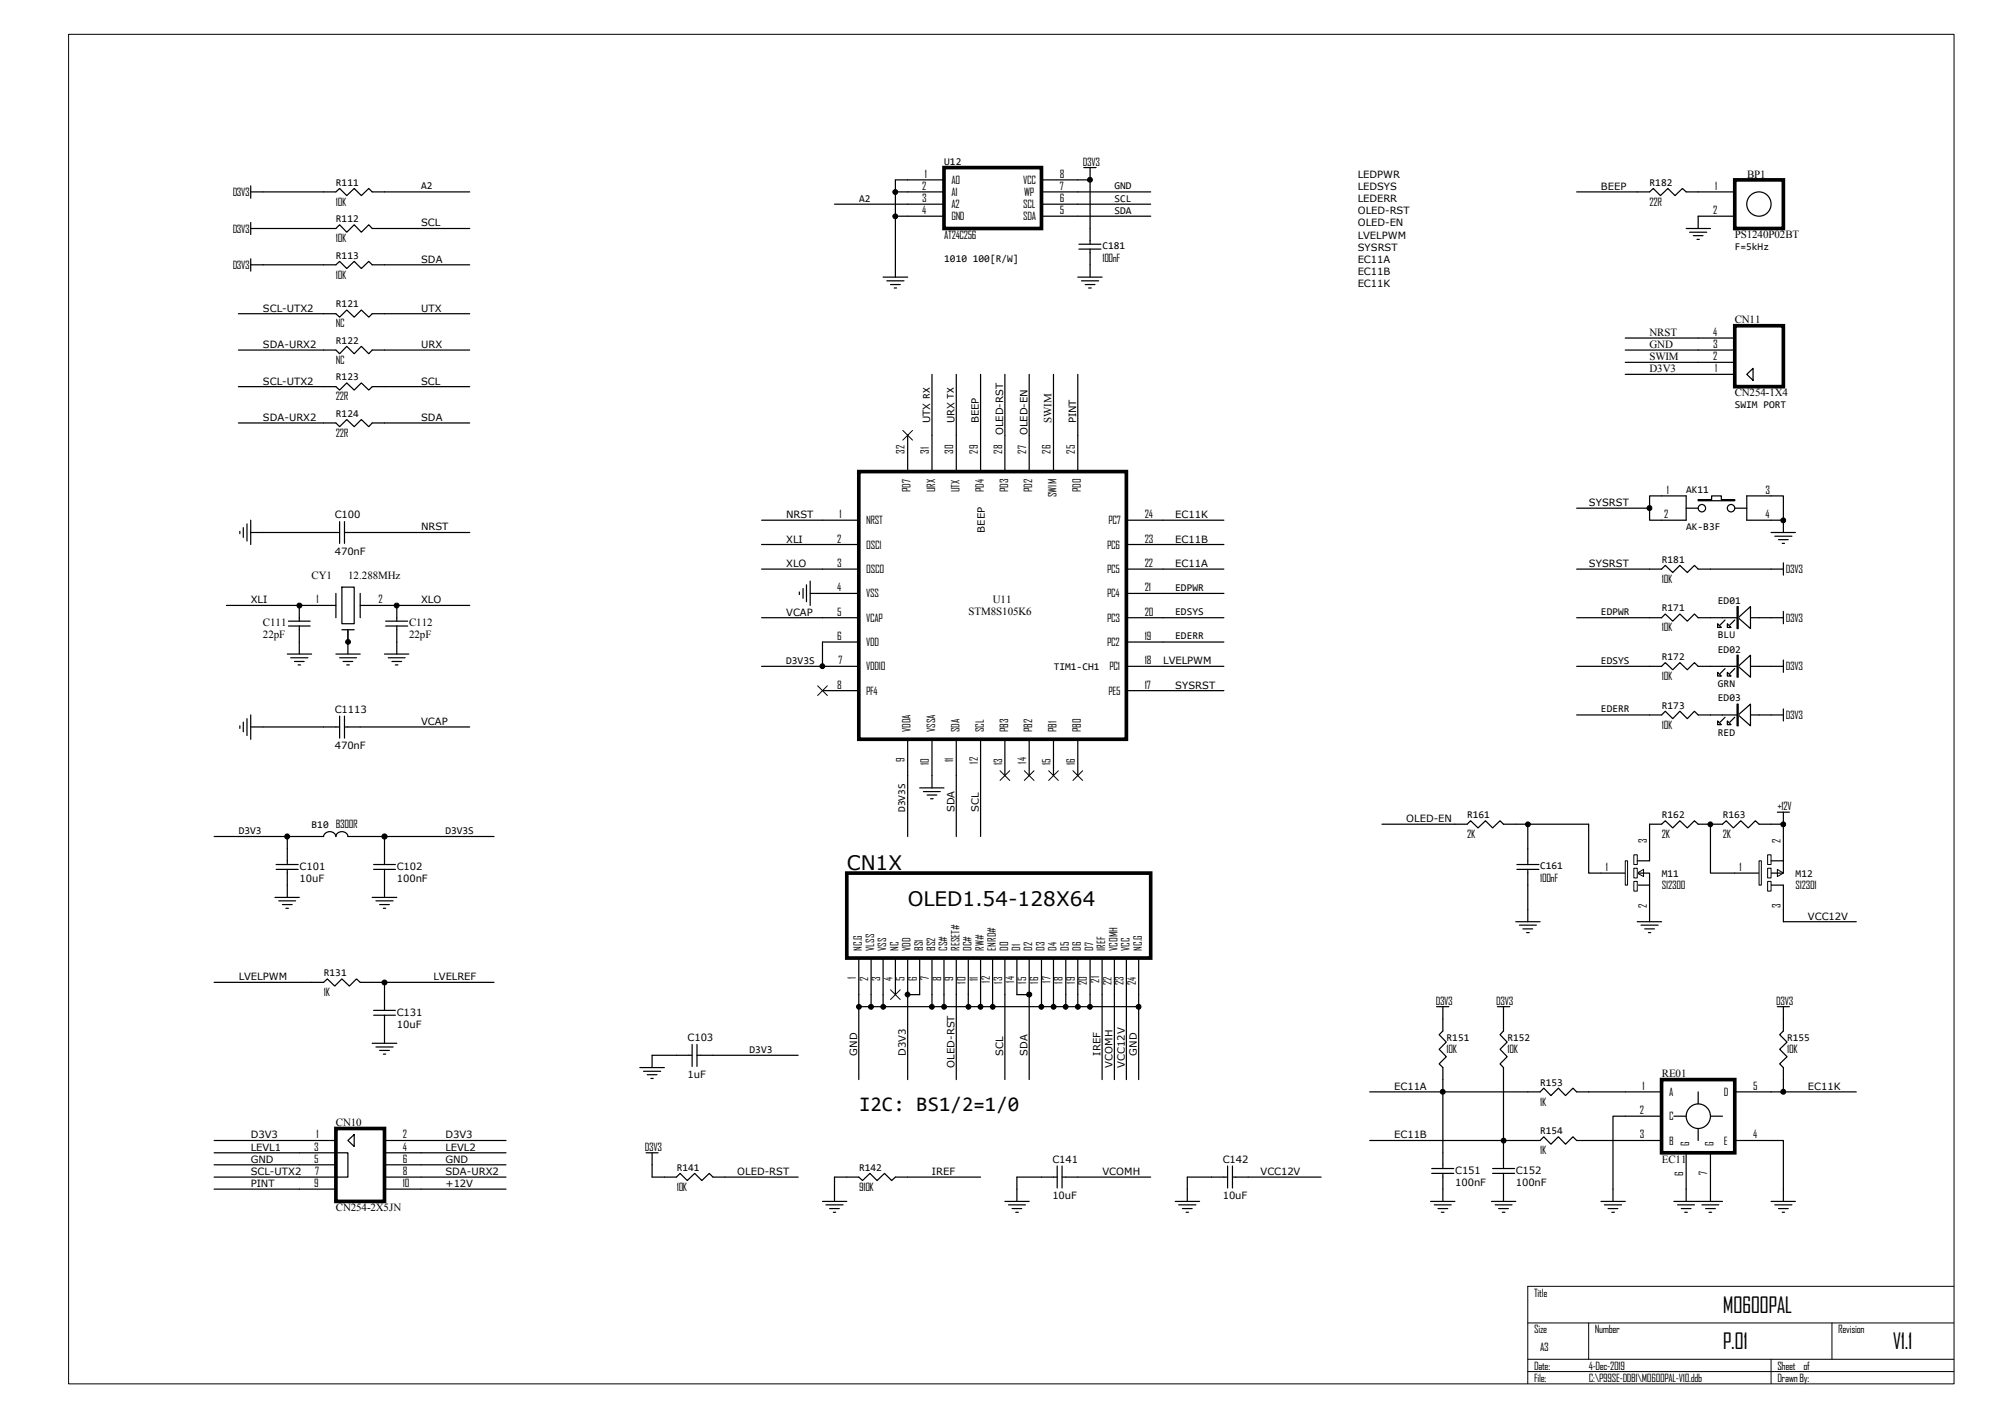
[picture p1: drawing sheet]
<svg xmlns="http://www.w3.org/2000/svg" width="297mm" height="210mm" viewBox="0 0 297 210" stroke-linecap="round" stroke-linejoin="round" font-family="sans-serif">
<path d="M10.2 5.1h279.1v199.8h-279.1zM226.2 195.8h63.1M235.2 195.8v5.4M271.3 195.8v5.4M289.3 190.4h-63.1v14.4M226.2 201.2h63.1M226.2 203h63.1M262.3 201.2v3.6" fill="none" stroke="#000" stroke-width=".15"/>
<path d="M49.7 167h7.2v10.8h-7.2z" fill-rule="evenodd" fill="#fff"/>
<path d="M49.7 167h7.2v10.8h-7.2z" fill="none" stroke="#000" stroke-width=".54"/>
<path d="M31.7 170.6h19.8v3.6h-19.8M31.7 168.8h18M31.7 172.4h18M31.7 176h18M51.5 168.8l.9-.9v1.8zM56.9 168.8h18M56.9 170.6h18M56.9 172.4h18M56.9 174.2h18M56.9 176h18" fill="none" stroke="#000" stroke-width=".18"/>
<path d="M127.2 69.8h39.6v39.6h-39.6z" fill-rule="evenodd" fill="#fff"/>
<path d="M127.2 69.8h39.6v39.6h-39.6z" fill="none" stroke="#000" stroke-width=".54"/>
<g fill="none" stroke="#000" stroke-width=".18">
<path d="M138 55.4v14.4M141.6 55.4v14.4M145.2 55.4v14.4M156 55.4v14.4M35.5 78.7v.3M36 78.1v1.4M36.6 77.6v2.5M37.1 77v3.6M37.1 78.8h13.2M50.3 77.2v3.2M51 78.8h18.6M51 77.2v3.2"/>
<path d="M112.8 77h14.4M134.4 64.4v5.4M148.8 64.4v5.4M152.4 64.4v5.4M159.6 64.4v5.4M166.8 77h14.4M33.5 89.6h16.2M42.5 96.8h3.6M42.7 92.7h3.2M42.7 91.9h3.2M43 97.4h2.6M43.6 97.9h1.4"/>
<path d="M44.2 98.4h.3M44.3 89.6v2.3M44.3 92.7v4.1M49.7 87.8v3.6M49.7 96.8h3.6M50.3 97.4h2.5M50.6 86.9h1.8v5.4h-1.8zM50.6 93.2h1.8M50.8 97.9h1.4M51.3 98.4h.4M51.5 93.2v3.6M53.3 87.8v3.6"/>
<path d="M53.3 89.6h16.3M56.9 96.8h3.6M57.1 92.7h3.3M57.1 91.9h3.3M57.5 97.4h2.5M58 97.9h1.5M58.5 98.4h.4M58.8 89.6v2.3M58.8 92.7v4.1M112.8 80.6h14.4M112.8 84.2h14.4M112.8 91.4h14.4"/>
<path d="M112.8 98.6h14.4M118.4 87.6v.4M118.9 87.1v1.5M119.4 86.6v2.5M120 87.8h7.2M120 86v3.6M127.2 95h-5.4v3.6M166.8 80.6h14.4M166.8 84.2h14.4M166.8 87.8h5.4M166.8 91.4h5.4M166.8 95h5.4"/>
<path d="M166.8 98.6h5.4M35.5 107.4v.4M36 106.9v1.4M36.6 106.4v2.5M37.1 105.8v3.6M37.1 107.6h13.2M50.3 106v3.3M51 106v3.3M51 107.6h18.6M121.8 102.2h5.4M134.4 109.4v14.4M136.2 116.6h3.6"/>
<path d="M136.7 117.2h2.5M137.3 117.7h1.4M137.8 118.2h.4M138 109.4v7.2M141.6 109.4v14.4M145.2 109.4v14.4M148.8 109.4v5.4M152.4 109.4v5.4M156 109.4v5.4M159.6 109.4v5.4M166.8 102.2h5.4M31.7 123.8h16.2a.94 .94 0 0 1 .9-.7 .94 .94 0 0 1 .9 .7 .91 .91 0 0 1 .9-.7 .91 .91 0 0 1 .9 .7h21.6"/>
<path d="M40.7 132.8h3.6M40.9 128.7h3.3M40.9 128h3.3M41.3 133.3h2.5M41.8 133.9h1.5M42.3 134.5h.4M42.5 123.8v4.2M42.5 128.7v4.1M55.1 132.8h3.7M55.3 128.7h3.2M55.3 128h3.2M55.7 133.3h2.5"/>
<path d="M56.2 133.9h1.5M56.8 134.5h.3M56.9 123.8v4.2M56.9 128.7v4.1"/>
</g>
<path d="M256.9 48.2h7.2v9h-7.2z" fill-rule="evenodd" fill="#fff"/>
<path d="M256.9 48.2h7.2v9h-7.2z" fill="none" stroke="#000" stroke-width=".54"/>
<path d="M240.7 55.4h16.2M240.7 53.6h16.2M240.7 51.8h16.2M240.7 50h16.2M258.7 55.4l.9-.9v1.8z" fill="none" stroke="#000" stroke-width=".18"/>
<path d="M256.9 26.6h7.2v7.2h-7.2z" fill-rule="evenodd" fill="#fff"/>
<path d="M256.9 26.6h7.2v7.2h-7.2z" fill="none" stroke="#000" stroke-width=".54"/>
<g fill="none" stroke="#000" stroke-width=".18">
<path d="M38.9 39.2h10.8l.6-.5 1 1.1 1.1-1.1 1.1 1.1 1.1-1.1 .5 .5h14.5M233.5 28.4h10.8l.5-.5 1.1 1.1 1.1-1.1 1 1.1 1.1-1.1 .6 .5h7.2M249.7 33.8h3.6M250.2 34.4h2.5M250.7 34.9h1.5M251.3 35.4h.3M256.9 32h-5.4v1.8"/>
<circle cx="260.5" cy="30.2" r="1.8"/>
</g>
<path d="M139.8 24.8h14.4v9h-14.4z" fill-rule="evenodd" fill="#fff"/>
<path d="M139.8 24.8h14.4v9h-14.4z" fill="none" stroke="#000" stroke-width=".54"/>
<g fill="none" stroke="#000" stroke-width=".18">
<path d="M37.1 33.8h12.6l.6-.5 1 1.1 1.1-1.1 1.1 1.1 1.1-1.1 .5 .5h14.5M37.1 28.4h12.6l.6-.5 1 1.1 1.1-1.1 1.1 1.1 1.1-1.1 .5 .5h14.5M37.1 27.5v1.8M37.1 32.9v1.8M37.1 38.3v1.8M37.1 39.2h1.8M123.6 30.2h16.2M132.6 28.4h7.2M132.6 32h7.2M139.8 26.6h-7.2v14.4M154.2 26.6h7.2M154.2 28.4h16.2"/>
<path d="M154.2 30.2h16.2M154.2 32h16.2M159.8 36.9h3.2M159.8 36.2h3.2M160.5 24.8h1.8M161.4 24.8v11.4M161.4 36.9v4.1M35.3 57.2h14.4l.6 .5 1-1 1.1 1 1.1-1 1.1 1 .5-.5h14.5M35.3 46.4h14.4l.6 .5 1-1 1.1 1 1.1-1 1.1 1 .5-.5h14.5M35.3 51.8h14.4l.6 .6 1-1.1 1.1 1.1 1.1-1.1 1.1 1.1 .5-.6h14.5M130.8 41h3.6M131.3 41.6h2.6"/>
<path d="M131.9 42.1h1.4M132.4 42.6h.4M159.6 41h3.6M160.1 41.6h2.6M160.7 42.1h1.4M161.2 42.6h.4M35.3 62.6h14.4l.6 .6 1-1.1 1.1 1.1 1.1-1.1 1.1 1.1 .5-.6h14.5M246 73.4h3.7M246 77h3.7"/>
</g>
<path d="M251.5 74h1.9v-.6h1.5v.6h2v.1h-5.4z" fill-rule="evenodd" fill="#fff"/>
<g fill="none" stroke="#000" stroke-width=".18">
<path d="M233.5 75.2h10.8M246 73.4h-1.7v3.6h1.7M249.7 75.2h1.8M249.7 73.4v3.6M251.5 74h1.9v-.6h1.5v.6h2v.1h-5.4zM256.9 75.2h1.8M258.7 73.4h5.4v3.6h-5.4zM262.3 78.8h3.5M262.8 79.4h2.5M263.4 79.9h1.4M264.1 77v1.8M253.3 91.4h9"/>
<path d="M255.4 91.8l-.7 .7M256.9 91.8l-.7 .7M263.9 80.4h.3"/>
<circle cx="252" cy="75.2" r=".55"/>
<circle cx="256.3" cy="75.2" r=".55"/>
</g>
<path d="M257.4 91.4l1.8-1.6v3.2z" fill="#fff"/>
<path d="M257.4 91.4l1.8-1.6v3.2z" fill="none" stroke="#000" stroke-width=".18"/>
<path d="M257.2 89.8h.2v3.2h-.2z" fill-rule="evenodd" fill="#fff"/>
<path d="M257.2 89.8h.2v3.2h-.2z" fill="none" stroke="#000" stroke-width=".18"/>
<path d="M254.3 92.3l.6 .6h-.6z" fill="#fff"/>
<path d="M254.3 92.3l.6 .6h-.6z" fill="none" stroke="#000" stroke-width=".18"/>
<path d="M255.8 92.3l.5 .6h-.5z" fill="#fff"/>
<path d="M233.5 84.2h12.5l.6-.5 1.1 1.1 1-1.1 1.1 1.1 1.1-1.1 .6 .5h12.6M233.5 91.4h12.5l.6-.5 1.1 1 1-1 1.1 1 1.1-1 .6 .5h1.8M253.3 98.6h9M255.4 99l-.7 .7M255.8 92.3l.5 .6h-.5zM256.9 99l-.7 .7M262.3 91.4h1.8M264.1 83.3v1.8M264.1 90.5v1.8" fill="none" stroke="#000" stroke-width=".18"/>
<path d="M257.4 98.6l1.8-1.6v3.2z" fill="#fff"/>
<path d="M257.4 98.6l1.8-1.6v3.2z" fill="none" stroke="#000" stroke-width=".18"/>
<path d="M257.2 97h.2v3.2h-.2z" fill-rule="evenodd" fill="#fff"/>
<path d="M257.2 97h.2v3.2h-.2z" fill="none" stroke="#000" stroke-width=".18"/>
<path d="M254.3 99.5l.6 .6h-.6z" fill="#fff"/>
<path d="M254.3 99.5l.6 .6h-.6z" fill="none" stroke="#000" stroke-width=".18"/>
<path d="M255.8 99.5l.5 .6h-.5z" fill="#fff"/>
<path d="M233.5 98.6h12.5l.6-.5 1.1 1 1-1 1.1 1 1.1-1 .6 .5h1.8M255.8 99.5l.5 .6h-.5zM262.3 98.6h1.8M264.1 97.7v1.8M253.3 105.8h9M255.4 106.2l-.7 .7M256.9 106.2l-.7 .7" fill="none" stroke="#000" stroke-width=".18"/>
<path d="M257.4 105.8l1.8-1.6v3.2z" fill="#fff"/>
<path d="M257.4 105.8l1.8-1.6v3.2z" fill="none" stroke="#000" stroke-width=".18"/>
<path d="M257.2 104.2h.2v3.2h-.2z" fill-rule="evenodd" fill="#fff"/>
<path d="M257.2 104.2h.2v3.2h-.2z" fill="none" stroke="#000" stroke-width=".18"/>
<path d="M254.3 106.7l.6 .6h-.6z" fill="#fff"/>
<path d="M254.3 106.7l.6 .6h-.6z" fill="none" stroke="#000" stroke-width=".18"/>
<path d="M255.8 106.7l.5 .6h-.5z" fill="#fff"/>
<g fill="none" stroke="#000" stroke-width=".18">
<path d="M148.8 55.4v9M152.4 55.4v9M172.2 98.6h9M172.2 95h9M172.2 91.4h9M172.2 87.8h9M172.2 102.2h9M233.5 105.8h12.5l.6-.5 1.1 1.1 1-1.1 1.1 1.1 1.1-1.1 .6 .5h1.8M255.8 106.7l.5 .6h-.5zM262.3 105.8h1.8M264.1 104.9v1.8M237.1 177.8h3.6"/>
<path d="M237.6 178.4h2.5M238.1 178.9h1.5M238.7 179.5h.4M238.8 176v1.8"/>
</g>
<path d="M246 159.8h10.9v10.8h-10.9z" fill-rule="evenodd" fill="#fff"/>
<path d="M246 159.8h10.9v10.8h-10.9z" fill="none" stroke="#000" stroke-width=".54"/>
<g fill="none" stroke="#000" stroke-width=".18">
<path d="M31.7 145.4h16.2l.6-.5 1.1 1.1 1-1.1 1.1 1.1 1.1-1.1 .5 .5h19.8M55.1 154.4h3.7M55.3 150.3h3.2M55.3 149.6h3.2M55.7 155h2.5M56.2 155.5h1.5M56.8 156h.3M56.9 145.4v4.2M56.9 150.3v4.1M212.7 149h1.8M213.7 149v3.6l-.6 .6 1.1 1.1-1.1 1 1.1 1.1-1.1 1.1 .6 .5v15M221.7 149h1.9"/>
<path d="M222.6 149v3.6l-.5 .6 1.1 1.1-1.1 1 1.1 1.1-1.1 1.1 .5 .5v15M263.2 149h1.8M264.1 149v3.6l-.6 .6 1.1 1.1-1.1 1 1.1 1.1-1.1 1.1 .6 .5v3.6M202.8 161.6h25.2l.6-.5 1.1 1.1 1.1-1.1 1 1.1 1.1-1.1 .6 .5h12.5M202.8 168.8h25.2l.6-.5 1.1 1.1 1.1-1.1 1 1.1 1.1-1.1 .6 .5h12.5M211.8 177.8h3.6M212 173.7h3.3M212 173h3.3M212.4 178.4h2.5M212.9 178.9h1.5M213.4 179.5h.4M213.7 173.7v4.1"/>
<path d="M220.8 177.8h3.6M221 173.7h3.3M221 173h3.3M221.4 178.4h2.5M221.9 178.9h1.4M222.5 179.5h.3M222.6 173.7v4.1M246 165.2h-7.2v10.8M247.9 165.2h1.8M247.9 177.8h7.2M248.4 178.4h2.5M249 178.9h1.4"/>
<path d="M249.5 179.5h.3M249.7 170.6v7.2M251.5 161.6v1.8M251.5 167v1.8M252 178.4h2.5M252.6 178.9h1.4M253.1 179.5h.3M253.3 165.2h1.8M253.3 170.6v7.2M256.9 168.8h7.2v9M256.9 161.6h18M262.3 177.8h3.5"/>
<path d="M262.8 178.4h2.5M263.4 178.9h1.4M263.9 179.5h.3"/>
<circle cx="251.5" cy="165.2" r="1.81"/>
</g>
<g fill="#000">
<circle cx="132.6" cy="32" r=".36"/>
<circle cx="132.6" cy="28.4" r=".36"/>
<circle cx="161.4" cy="26.6" r=".36"/>
<circle cx="51.5" cy="95" r=".36"/>
<circle cx="56.9" cy="145.4" r=".37"/>
</g>
<g fill="none" stroke="#000" stroke-width=".15">
<circle cx="132.6" cy="32" r=".36"/>
<circle cx="132.6" cy="28.4" r=".36"/>
<circle cx="161.4" cy="26.6" r=".36"/>
<circle cx="51.5" cy="95" r=".36"/>
<circle cx="56.9" cy="145.4" r=".37"/>
</g>
<path d="M125.4 129.2h45v12.6h-45z" fill-rule="evenodd" fill="#fff"/>
<path d="M125.4 129.2h45v12.6h-45z" fill="none" stroke="#000" stroke-width=".54"/>
<g fill="none" stroke="#000" stroke-width=".18">
<path d="M215.4 122h1.9l.5-.5 1.1 1.1 1.1-1.1 1 1.1 1.1-1.1 .5 .5h1.8M237.1 129.2h3.6M244.3 123.8v3.6M244.3 131v3.6M127.2 141.8v5.4M129 141.8v5.4M130.8 141.8v5.4M132.6 141.8v5.4M134.4 141.8v5.4M136.2 141.8v5.4M138 141.8v5.4M139.8 141.8v5.4"/>
<path d="M141.6 141.8v5.4M143.4 141.8v5.4M145.2 141.8v5.4M147 141.8v5.4M148.8 141.8v5.4M150.6 141.8v5.4M152.4 141.8v5.4M154.2 141.8v5.4M156 141.8v5.4M157.8 141.8v5.4M159.6 141.8v5.4M161.4 141.8v5.4"/>
<path d="M163.2 141.8v5.4M165 141.8v5.4M166.8 141.8v5.4M168.6 141.8v5.4"/>
</g>
<path d="M240.7 127.4h.3v3.6h-.3z" fill-rule="evenodd" fill="#fff"/>
<path d="M240.7 127.4h.3v3.6h-.3z" fill="none" stroke="#000" stroke-width=".15"/>
<path d="M241.9 126.5h.5v1.5h-.5z" fill-rule="evenodd" fill="#fff"/>
<path d="M241.9 126.5h.5v1.5h-.5z" fill="none" stroke="#000" stroke-width=".15"/>
<path d="M242.4 129.2l1-.5v1.1z" fill="#fff"/>
<path d="M242.4 129.2l1-.5v1.1z" fill="none" stroke="#000" stroke-width=".15"/>
<path d="M242.4 129.2h1.9v1.8h-1.9M242.4 127.4h1.9" fill="none" stroke="#000" stroke-width=".18"/>
<path d="M241.9 128.5h.5v1.5h-.5z" fill-rule="evenodd" fill="#fff"/>
<path d="M241.9 128.5h.5v1.5h-.5z" fill="none" stroke="#000" stroke-width=".15"/>
<path d="M241.9 130.5h.5v1.4h-.5z" fill-rule="evenodd" fill="#fff"/>
<path d="M241.9 130.5h.5v1.4h-.5z" fill="none" stroke="#000" stroke-width=".15"/>
<path d="M256.9 129.2h3.6M264.1 123.8v3.6M264.1 131v3.6" fill="none" stroke="#000" stroke-width=".18"/>
<path d="M260.5 127.4h.3v3.6h-.3z" fill-rule="evenodd" fill="#fff"/>
<path d="M260.5 127.4h.3v3.6h-.3z" fill="none" stroke="#000" stroke-width=".15"/>
<path d="M261.7 126.5h.6v1.5h-.6z" fill-rule="evenodd" fill="#fff"/>
<path d="M261.7 126.5h.6v1.5h-.6z" fill="none" stroke="#000" stroke-width=".15"/>
<path d="M263.2 128.7l.9 .5-.9 .6z" fill="#fff"/>
<path d="M263.2 128.7l.9 .5-.9 .6z" fill="none" stroke="#000" stroke-width=".15"/>
<path d="M262.3 127.4h1.8v1.8h-1.8M262.3 131h1.8" fill="none" stroke="#000" stroke-width=".18"/>
<path d="M261.7 128.5h.6v1.5h-.6z" fill-rule="evenodd" fill="#fff"/>
<path d="M261.7 128.5h.6v1.5h-.6z" fill="none" stroke="#000" stroke-width=".15"/>
<path d="M261.7 130.5h.6v1.4h-.6z" fill-rule="evenodd" fill="#fff"/>
<g fill="none" stroke="#000" stroke-width=".15">
<path d="M133.7 63.7l1.4 1.5M135.1 63.7l-1.4 1.5M121.1 101.5l1.4 1.5M122.5 101.5l-1.4 1.5M148.1 114.1l1.4 1.4M149.5 114.1l-1.4 1.4M151.7 114.1l1.4 1.4M153.1 114.1l-1.4 1.4M155.3 114.1l1.4 1.4M156.7 114.1l-1.4 1.4M158.9 114.1l1.4 1.4M160.3 114.1l-1.4 1.4"/>
<path d="M261.7 130.5h.6v1.4h-.6zM131.9 146.5l1.4 1.5M133.3 146.5l-1.4 1.5"/>
<circle cx="244.2" cy="75.2" r=".36"/>
<circle cx="264.1" cy="77" r=".36"/>
<circle cx="44.3" cy="89.6" r=".37"/>
<circle cx="58.7" cy="89.6" r=".36"/>
<circle cx="121.8" cy="98.6" r=".36"/>
<circle cx="42.5" cy="123.8" r=".37"/>
<circle cx="56.9" cy="123.8" r=".38"/>
<circle cx="226.2" cy="122" r=".36"/>
<circle cx="253.3" cy="122" r=".36"/>
<circle cx="264.1" cy="122" r=".36"/>
<circle cx="127.2" cy="149" r=".36"/>
<circle cx="129" cy="149" r=".36"/>
<circle cx="130.8" cy="149" r=".36"/>
<circle cx="134.4" cy="147.2" r=".36"/>
<circle cx="138" cy="149" r=".36"/>
<circle cx="139.8" cy="149" r=".37"/>
<circle cx="143.4" cy="149" r=".36"/>
<circle cx="145.2" cy="149" r=".36"/>
<circle cx="147" cy="149" r=".36"/>
<circle cx="152.4" cy="147.2" r=".37"/>
<circle cx="154.2" cy="149" r=".36"/>
<circle cx="156" cy="149" r=".37"/>
<circle cx="157.8" cy="149" r=".36"/>
<circle cx="159.6" cy="149" r=".37"/>
<circle cx="161.4" cy="149" r=".36"/>
<circle cx="168.6" cy="149" r=".36"/>
<circle cx="213.6" cy="161.6" r=".36"/>
<circle cx="222.6" cy="168.8" r=".36"/>
<circle cx="264.1" cy="161.6" r=".36"/>
</g>
<g fill="none" stroke="#000" stroke-width=".18">
<path d="M159.6 55.4v9M204.6 122h10.8M224.4 122h10.8v7.2h1.9M224.4 136.4h3.6M224.6 128.7h3.3M224.6 128h3.3M225 136.9h2.5M225.5 137.5h1.4M226.1 138h.3M226.2 122v6M226.2 128.7v7.7M242.4 136.4h3.6"/>
<path d="M243 136.9h2.5M243.5 137.5h1.5M244.1 138h.3M244.3 123.8v-1.8h1.7l.6-.5 1.1 1.1 1-1.1 1.1 1.1 1.1-1.1 .6 .5h3.6l.5-.5 1.1 1.1 1.1-1.1 1.1 1.1 1-1.1 .6 .5h3.6v1.8M244.3 134.6v1.8M253.3 122v7.2h3.6M263.2 120.2h1.8M264.1 134.6v1.8h10.8M264.1 120.2v1.8M94.7 158h3.7M95.3 158.6h2.5M95.8 159.1h1.5"/>
<path d="M96.4 159.6h.3M102.5 156.2h-5.9v1.8M102.5 154.6v3.3M103.2 156.2h15M103.2 154.6v3.3M127.2 147.2v12.6M127.2 149h41.4M129 147.2v1.8M130.8 147.2v1.8M136.2 147.2h-1.8v12.6M138 147.2v1.8M139.8 147.2v1.8"/>
<path d="M141.6 147.2v12.6M143.4 147.2v1.8M145.2 147.2v1.8M147 147.2v1.8M148.8 147.2v12.6M150.6 147.2h1.8v12.6M154.2 147.2v1.8M156 147.2v1.8M157.8 147.2v1.8M159.6 147.2v1.8M161.4 147.2v1.8M163.2 147.2v12.6"/>
<path d="M165 147.2v12.6M166.8 147.2v12.6M168.6 147.2v12.6M95.7 170.6h1.7M96.6 170.6v3.6h3.6l.5-.5 1.1 1.1 1.1-1.1 1 1.1 1.1-1.1 .6 .5h12.6M121.8 177.8h3.6M122.3 178.4h2.5M122.8 178.9h1.5M123.4 179.5h.3M145.2 174.2h-12.6l-.6 .6-1-1.1-1.1 1.1-1.1-1.1-1.1 1.1-.5-.6h-3.6v3.6M148.8 177.8h3.6M149.3 178.4h2.5"/>
<path d="M149.9 178.9h1.4M150.4 179.5h.4M156.5 174.2h-5.9v3.6M156.5 172.6v3.3M157.3 174.2h13.1M157.3 172.6v3.3M174 177.8h3.6M174.5 178.4h2.6M175.1 178.9h1.4M175.6 179.5h.4M181.8 174.2h-6v3.6M181.8 172.6v3.3"/>
<path d="M182.5 174.2h13.1M182.5 172.6v3.3"/>
</g>
<g fill="#000">
<circle cx="244.2" cy="75.2" r=".36"/>
<circle cx="264.1" cy="77" r=".36"/>
<circle cx="44.3" cy="89.6" r=".37"/>
<circle cx="58.7" cy="89.6" r=".36"/>
<circle cx="121.8" cy="98.6" r=".36"/>
<circle cx="42.5" cy="123.8" r=".37"/>
<circle cx="56.9" cy="123.8" r=".38"/>
<circle cx="226.2" cy="122" r=".36"/>
<circle cx="253.3" cy="122" r=".36"/>
<circle cx="264.1" cy="122" r=".36"/>
<circle cx="127.2" cy="149" r=".36"/>
<circle cx="129" cy="149" r=".36"/>
<circle cx="130.8" cy="149" r=".36"/>
<circle cx="134.4" cy="147.2" r=".36"/>
<circle cx="138" cy="149" r=".36"/>
<circle cx="139.8" cy="149" r=".37"/>
<circle cx="143.4" cy="149" r=".36"/>
<circle cx="145.2" cy="149" r=".36"/>
<circle cx="147" cy="149" r=".36"/>
<circle cx="152.4" cy="147.2" r=".37"/>
<circle cx="154.2" cy="149" r=".36"/>
<circle cx="156" cy="149" r=".37"/>
<circle cx="157.8" cy="149" r=".36"/>
<circle cx="159.6" cy="149" r=".37"/>
<circle cx="161.4" cy="149" r=".36"/>
<circle cx="168.6" cy="149" r=".36"/>
<circle cx="213.6" cy="161.6" r=".36"/>
<circle cx="222.6" cy="168.8" r=".36"/>
<circle cx="264.1" cy="161.6" r=".36"/>
</g>
<g font-size="3.2">
<text x="255.1" y="194.3">MO600PAL</text>
<text x="255.1" y="199.7">P.01</text>
<text x="280.3" y="199.7">V1.1</text>
</g>
<text font-size="3.1" x="127.2" y="164.5">I2C: BS1/2=1/0</text>
<g font-size="3">
<text x="125.4" y="128.8">CN1X</text>
<text x="134.4" y="134.1">OLED1.54-128X64</text>
</g>
<g font-size="1.6">
<text x="34.5" y="29">D3V3</text>
<text x="136.6" y="28.1">2</text>
<text x="136.6" y="29.9">3</text>
<text x="136.9" y="26.3">1</text>
<text x="140.9" y="27.2">A0</text>
<text x="140.9" y="29">A1</text>
<text x="151.5" y="27.2">VCC</text>
<text x="151.7" y="29">WP</text>
<text x="156.9" y="28.1">7</text>
<text x="156.9" y="29.9">6</text>
<text x="156.9" y="26.3">8</text>
<text x="160.4" y="24.5">D3V3</text>
<text x="254" y="28.1">1</text>
<text x="258.7" y="26.3">BP1</text>
<text x="34.5" y="34.4">D3V3</text>
<text x="49.7" y="35.9">10K</text>
<text x="49.7" y="30.5">10K</text>
<text x="136.6" y="31.7">4</text>
<text x="139.8" y="35.3">AT24C256</text>
<text x="140.9" y="30.8">A2</text>
<text x="140.9" y="32.6">GND</text>
<text x="151.5" y="32.6">SDA</text>
<text x="151.5" y="30.8">SCL</text>
<text x="156.9" y="31.7">5</text>
<text x="244.3" y="30.5">22R</text>
<text x="253.7" y="31.7">2</text>
<text x="256.9" y="35.3">PS1240P02BT</text>
<text x="34.5" y="39.8">D3V3</text>
<text x="49.7" y="41.3">10K</text>
<text x="163.2" y="38.7">100nF</text>
<text x="256.9" y="47.9">CN11</text>
<text x="49.7" y="48.5">NC</text>
<text x="49.7" y="53.8">NC</text>
<text x="244.3" y="49.7">NRST</text>
<text x="244.3" y="53.3">SWIM</text>
<text x="244.3" y="51.5">GND</text>
<text x="253.7" y="53.3">2</text>
<text x="253.7" y="51.5">3</text>
<text x="253.7" y="49.7">4</text>
<text x="49.7" y="59.3">22R</text>
<text x="244.3" y="55.1">D3V3</text>
<text x="254" y="55.1">1</text>
<text x="256.9" y="58.7">CN254-1X4</text>
<text x="49.7" y="64.7">22R</text>
<text x="155.7" y="62.7" transform="rotate(-90 155.7 62.7)">SWIM</text>
<text x="133.9" y="67.1" transform="rotate(-90 133.9 67.1)">32</text>
<text x="137.5" y="67.1" transform="rotate(-90 137.5 67.1)">31</text>
<text x="141.1" y="67.1" transform="rotate(-90 141.1 67.1)">30</text>
<text x="144.8" y="67.1" transform="rotate(-90 144.8 67.1)">29</text>
<text x="148.4" y="67.1" transform="rotate(-90 148.4 67.1)">28</text>
<text x="152" y="67.1" transform="rotate(-90 152 67.1)">27</text>
<text x="155.6" y="67.1" transform="rotate(-90 155.6 67.1)">26</text>
<text x="159.2" y="67.1" transform="rotate(-90 159.2 67.1)">25</text>
<text x="124.3" y="76.7">1</text>
<text x="128.3" y="77.6">NRST</text>
<text x="134.8" y="72.9" transform="rotate(-90 134.8 72.9)">PD7</text>
<text x="138.5" y="72.9" transform="rotate(-90 138.5 72.9)">URX</text>
<text x="142.1" y="72.9" transform="rotate(-90 142.1 72.9)">UTX</text>
<text x="145.7" y="72.9" transform="rotate(-90 145.7 72.9)">PD4</text>
<text x="149.3" y="72.9" transform="rotate(-90 149.3 72.9)">PD3</text>
<text x="152.9" y="72.9" transform="rotate(-90 152.9 72.9)">PD2</text>
<text x="156.5" y="73.6" transform="rotate(-90 156.5 73.6)">SWIM</text>
<text x="160.1" y="72.9" transform="rotate(-90 160.1 72.9)">PD0</text>
<text x="164.1" y="77.6">PC7</text>
<text x="169.5" y="76.7">24</text>
<text x="246.4" y="76.7">2</text>
<text x="246.8" y="73.1">1</text>
<text x="261.4" y="73.1">3</text>
<text x="261.4" y="76.7">4</text>
<text x="123.9" y="80.3">2</text>
<text x="123.9" y="83.9">3</text>
<text x="128.3" y="81.2">OSCI</text>
<text x="164" y="81.2">PC6</text>
<text x="169.5" y="83.9">22</text>
<text x="169.5" y="80.3">23</text>
<text x="46.1" y="85.7">CY1</text>
<text x="46.9" y="89.3">1</text>
<text x="51.6" y="85.7">12.288MHz</text>
<text x="56" y="89.3">2</text>
<text x="123.9" y="87.5">4</text>
<text x="128.3" y="84.8">OSCO</text>
<text x="128.3" y="88.4">VSS</text>
<text x="147" y="89.3">U11</text>
<text x="164" y="88.4">PC4</text>
<text x="164" y="84.8">PC5</text>
<text x="169.5" y="87.5">21</text>
<text x="246.1" y="86.3">10K</text>
<text x="264.5" y="84.8">D3V3</text>
<text x="38.9" y="92.7">C111</text>
<text x="38.9" y="94.5">22pF</text>
<text x="60.6" y="92.7">C112</text>
<text x="60.6" y="94.5">22pF</text>
<text x="123.9" y="91.1">5</text>
<text x="123.9" y="94.7">6</text>
<text x="128.3" y="92">VCAP</text>
<text x="128.3" y="95.6">VDD</text>
<text x="143.4" y="91.1">STM8S105K6</text>
<text x="164" y="95.6">PC2</text>
<text x="164" y="92">PC3</text>
<text x="169.5" y="94.7">19</text>
<text x="169.5" y="91.1">20</text>
<text x="246.1" y="93.5">10K</text>
<text x="264.5" y="92">D3V3</text>
<text x="123.9" y="101.9">8</text>
<text x="124.2" y="98.3">7</text>
<text x="128.3" y="99.2">VDDIO</text>
<text x="164.3" y="99.2">PC1</text>
<text x="169.5" y="98.3">18</text>
<text x="169.5" y="101.9">17</text>
<text x="246.1" y="100.7">10K</text>
<text x="264.5" y="99.2">D3V3</text>
<text x="128.3" y="102.8">PF4</text>
<text x="164.1" y="102.8">PE5</text>
<text x="246.1" y="107.9">10K</text>
<text x="264.5" y="106.4">D3V3</text>
<text x="133.9" y="112.9" transform="rotate(-90 133.9 112.9)">9</text>
<text x="134.8" y="108.4" transform="rotate(-90 134.8 108.4)">VDDA</text>
<text x="137.5" y="113.2" transform="rotate(-90 137.5 113.2)">10</text>
<text x="138.5" y="108.4" transform="rotate(-90 138.5 108.4)">VSSA</text>
<text x="141.1" y="112.9" transform="rotate(-90 141.1 112.9)">11</text>
<text x="142.1" y="108.4" transform="rotate(-90 142.1 108.4)">SDA</text>
<text x="144.8" y="113" transform="rotate(-90 144.8 113)">12</text>
<text x="145.7" y="108.4" transform="rotate(-90 145.7 108.4)">SCL</text>
<text x="148.4" y="113.2" transform="rotate(-90 148.4 113.2)">13</text>
<text x="149.3" y="108.4" transform="rotate(-90 149.3 108.4)">PB3</text>
<text x="152" y="113" transform="rotate(-90 152 113)">14</text>
<text x="152.9" y="108.4" transform="rotate(-90 152.9 108.4)">PB2</text>
<text x="155.6" y="113.2" transform="rotate(-90 155.6 113.2)">15</text>
<text x="156.5" y="108.4" transform="rotate(-90 156.5 108.4)">PB1</text>
<text x="159.2" y="113.2" transform="rotate(-90 159.2 113.2)">16</text>
<text x="160.1" y="108.4" transform="rotate(-90 160.1 108.4)">PB0</text>
<text x="263.2" y="119.9">+12V</text>
<text x="217.3" y="124.1">2K</text>
<text x="243.8" y="124.8" transform="rotate(-90 243.8 124.8)">3</text>
<text x="246.1" y="124.1">2K</text>
<text x="255.1" y="124.1">2K</text>
<text x="263.6" y="124.8" transform="rotate(-90 263.6 124.8)">2</text>
<text x="228" y="130.6">100nF</text>
<text x="237.8" y="128.9">1</text>
<text x="246.1" y="131.6">SI2300</text>
<text x="257.6" y="128.9">1</text>
<text x="265.9" y="131.6">SI2301</text>
<text x="243.8" y="134.5" transform="rotate(-90 243.8 134.5)">2</text>
<text x="263.6" y="134.5" transform="rotate(-90 263.6 134.5)">3</text>
<text x="127.6" y="140.8" transform="rotate(-90 127.6 140.8)">NC.G</text>
<text x="129.5" y="140.8" transform="rotate(-90 129.5 140.8)">VLSS</text>
<text x="131.2" y="140.8" transform="rotate(-90 131.2 140.8)">VSS</text>
<text x="133.1" y="140.8" transform="rotate(-90 133.1 140.8)">NC</text>
<text x="134.8" y="140.8" transform="rotate(-90 134.8 140.8)">VDD</text>
<text x="136.6" y="140.8" transform="rotate(-90 136.6 140.8)">BS1</text>
<text x="138.5" y="140.8" transform="rotate(-90 138.5 140.8)">BS2</text>
<text x="140.2" y="140.8" transform="rotate(-90 140.2 140.8)">CS#</text>
<text x="142.1" y="140.8" transform="rotate(-90 142.1 140.8)">RESET#</text>
<text x="143.8" y="140.8" transform="rotate(-90 143.8 140.8)">DC#</text>
<text x="145.7" y="140.8" transform="rotate(-90 145.7 140.8)">RW#</text>
<text x="147.4" y="140.8" transform="rotate(-90 147.4 140.8)">ENRD#</text>
<text x="149.3" y="140.8" transform="rotate(-90 149.3 140.8)">D0</text>
<text x="151" y="140.8" transform="rotate(-90 151 140.8)">D1</text>
<text x="152.9" y="140.8" transform="rotate(-90 152.9 140.8)">D2</text>
<text x="154.7" y="140.8" transform="rotate(-90 154.7 140.8)">D3</text>
<text x="156.5" y="140.8" transform="rotate(-90 156.5 140.8)">D4</text>
<text x="158.3" y="140.8" transform="rotate(-90 158.3 140.8)">D5</text>
<text x="160.1" y="140.8" transform="rotate(-90 160.1 140.8)">D6</text>
<text x="161.9" y="140.8" transform="rotate(-90 161.9 140.8)">D7</text>
<text x="163.7" y="140.8" transform="rotate(-90 163.7 140.8)">IREF</text>
<text x="165.5" y="140.8" transform="rotate(-90 165.5 140.8)">VCOMH</text>
<text x="167.3" y="140.8" transform="rotate(-90 167.3 140.8)">VCC</text>
<text x="169.1" y="140.8" transform="rotate(-90 169.1 140.8)">NC.G</text>
<text x="48" y="147.5">1K</text>
<text x="126.7" y="144.9" transform="rotate(-90 126.7 144.9)">1</text>
<text x="128.6" y="145.3" transform="rotate(-90 128.6 145.3)">2</text>
<text x="130.3" y="145.3" transform="rotate(-90 130.3 145.3)">3</text>
<text x="132.2" y="145.3" transform="rotate(-90 132.2 145.3)">4</text>
<text x="133.9" y="145.3" transform="rotate(-90 133.9 145.3)">5</text>
<text x="135.8" y="145.3" transform="rotate(-90 135.8 145.3)">6</text>
<text x="137.5" y="145.1" transform="rotate(-90 137.5 145.1)">7</text>
<text x="139.4" y="145.3" transform="rotate(-90 139.4 145.3)">8</text>
<text x="141.1" y="145.3" transform="rotate(-90 141.1 145.3)">9</text>
<text x="143" y="145.6" transform="rotate(-90 143 145.6)">10</text>
<text x="144.8" y="145.3" transform="rotate(-90 144.8 145.3)">11</text>
<text x="146.6" y="145.5" transform="rotate(-90 146.6 145.5)">12</text>
<text x="148.4" y="145.6" transform="rotate(-90 148.4 145.6)">13</text>
<text x="150.2" y="145.5" transform="rotate(-90 150.2 145.5)">14</text>
<text x="152" y="145.6" transform="rotate(-90 152 145.6)">15</text>
<text x="153.8" y="145.6" transform="rotate(-90 153.8 145.6)">16</text>
<text x="155.6" y="145.5" transform="rotate(-90 155.6 145.5)">17</text>
<text x="157.3" y="145.6" transform="rotate(-90 157.3 145.6)">18</text>
<text x="159.2" y="145.6" transform="rotate(-90 159.2 145.6)">19</text>
<text x="160.9" y="145.8" transform="rotate(-90 160.9 145.8)">20</text>
<text x="162.8" y="145.5" transform="rotate(-90 162.8 145.5)">21</text>
<text x="164.6" y="145.8" transform="rotate(-90 164.6 145.8)">22</text>
<text x="166.4" y="145.8" transform="rotate(-90 166.4 145.8)">23</text>
<text x="168.2" y="145.8" transform="rotate(-90 168.2 145.8)">24</text>
<text x="212.6" y="148.7">D3V3</text>
<text x="221.6" y="148.7">D3V3</text>
<text x="263" y="148.7">D3V3</text>
<text x="214.2" y="155.9">10K</text>
<text x="223.2" y="155.9">10K</text>
<text x="264.6" y="155.9">10K</text>
<text x="243.2" y="161.3">1</text>
<text x="246.1" y="159.5">RE01</text>
<text x="259.6" y="161.3">5</text>
<text x="49.7" y="166.7">CN10</text>
<text x="228" y="163.7">1K</text>
<text x="242.8" y="164.9">2</text>
<text x="247.1" y="162.2">A</text>
<text x="247.1" y="165.8">C</text>
<text x="255.3" y="162.2">D</text>
<text x="46.5" y="170.3">3</text>
<text x="46.5" y="172.1">5</text>
<text x="46.7" y="173.9">7</text>
<text x="46.9" y="168.5">1</text>
<text x="59.6" y="168.5">2</text>
<text x="59.6" y="170.3">4</text>
<text x="59.6" y="172.1">6</text>
<text x="59.6" y="173.9">8</text>
<text x="95.5" y="170.3">D3V3</text>
<text x="228" y="170.9">1K</text>
<text x="242.8" y="168.5">3</text>
<text x="246.1" y="172.1">EC11</text>
<text x="247.1" y="169.4">B</text>
<text x="250.1" y="169.6" transform="rotate(-90 250.1 169.6)">G</text>
<text x="252.8" y="173.9" transform="rotate(-90 252.8 173.9)">7</text>
<text x="253.7" y="169.6" transform="rotate(-90 253.7 169.6)">G</text>
<text x="255.3" y="169.4">E</text>
<text x="259.6" y="168.5">4</text>
<text x="46.5" y="175.7">9</text>
<text x="49.7" y="179.3">CN254-2X5JN</text>
<text x="59.6" y="175.7">10</text>
<text x="100.2" y="176.3">10K</text>
<text x="127.2" y="176.3">910K</text>
<text x="249.2" y="174.1" transform="rotate(-90 249.2 174.1)">6</text>
<text x="227.2" y="191.9">Title</text>
<text x="227.2" y="197.3">Size</text>
<text x="236.2" y="197.3">Number</text>
<text x="272.2" y="197.3">Revision</text>
<text x="227.2" y="202.7">Date:</text>
<text x="228" y="200">A3</text>
<text x="235.3" y="202.7">4-Dec-2019</text>
<text x="263.2" y="202.7">Sheet</text>
<text x="267" y="202.7">of</text>
<text x="227.2" y="204.5">File:</text>
<text x="235.3" y="204.5">C:\P99SE-DDB1\MO600PAL-V10.ddb</text>
<text x="263.2" y="204.5">Drawn By:</text>
</g>
<g font-size="1.5">
<text x="49.7" y="27.5">R111</text>
<text x="62.4" y="28">A2</text>
<text x="127.2" y="29.8">A2</text>
<text x="139.8" y="24.4">U12</text>
<text x="165" y="29.8">SCL</text>
<text x="165" y="28">GND</text>
<text x="201" y="26.3">LEDPWR</text>
<text x="201" y="28.1">LEDSYS</text>
<text x="201" y="29.9">LEDERR</text>
<text x="237.1" y="28.1">BEEP</text>
<text x="244.3" y="27.5">R182</text>
<text x="49.7" y="32.9">R112</text>
<text x="62.4" y="33.5">SCL</text>
<text x="165" y="31.6">SDA</text>
<text x="201" y="35.3">LVELPWM</text>
<text x="201" y="33.5">OLED-EN</text>
<text x="201" y="31.7">OLED-RST</text>
<text x="49.7" y="38.3">R113</text>
<text x="62.4" y="38.9">SDA</text>
<text x="139.8" y="38.8">1010 100[R/W]</text>
<text x="163.2" y="36.9">C181</text>
<text x="201" y="38.9">EC11A</text>
<text x="201" y="40.7">EC11B</text>
<text x="201" y="37.1">SYSRST</text>
<text x="256.9" y="37">F=5kHz</text>
<text x="38.9" y="46.1">SCL-UTX2</text>
<text x="49.7" y="45.5">R121</text>
<text x="62.4" y="46.1">UTX</text>
<text x="201" y="42.5">EC11K</text>
<text x="38.9" y="51.5">SDA-URX2</text>
<text x="49.7" y="50.9">R122</text>
<text x="62.4" y="51.5">URX</text>
<text x="38.9" y="56.9">SCL-UTX2</text>
<text x="49.7" y="56.3">R123</text>
<text x="62.4" y="56.9">SCL</text>
<text x="38.9" y="62.3">SDA-URX2</text>
<text x="49.7" y="61.7">R124</text>
<text x="62.4" y="62.3">SDA</text>
<text x="137.7" y="62.7" transform="rotate(-90 137.7 62.7)">UTX RX</text>
<text x="141.3" y="62.7" transform="rotate(-90 141.3 62.7)">URX TX</text>
<text x="144.9" y="62.7" transform="rotate(-90 144.9 62.7)">BEEP</text>
<text x="148.5" y="64.4" transform="rotate(-90 148.5 64.4)">OLED-RST</text>
<text x="152.1" y="64.4" transform="rotate(-90 152.1 64.4)">OLED-EN</text>
<text x="159.3" y="62.7" transform="rotate(-90 159.3 62.7)">PINT</text>
<text x="256.9" y="60.5">SWIM PORT</text>
<text x="49.6" y="76.7">C100</text>
<text x="116.4" y="76.7">NRST</text>
<text x="174" y="76.7">EC11K</text>
<text x="235.3" y="74.9">SYSRST</text>
<text x="249.7" y="73">AK11</text>
<text x="49.6" y="82.1">470nF</text>
<text x="62.4" y="78.5">NRST</text>
<text x="116.4" y="80.3">XLI</text>
<text x="116.4" y="83.9">XLO</text>
<text x="145.8" y="78.8" transform="rotate(-90 145.8 78.8)">BEEP</text>
<text x="174" y="83.9">EC11A</text>
<text x="174" y="80.3">EC11B</text>
<text x="235.3" y="83.9">SYSRST</text>
<text x="246.1" y="83.3">R181</text>
<text x="249.7" y="78.4">AK-B3F</text>
<text x="37.1" y="89.3">XLI</text>
<text x="62.4" y="89.3">XLO</text>
<text x="174" y="87.5">EDPWR</text>
<text x="254.4" y="89.4">ED01</text>
<text x="116.4" y="91.1">VCAP</text>
<text x="174" y="91.1">EDSYS</text>
<text x="174" y="94.7">EDERR</text>
<text x="237.1" y="91.1">EDPWR</text>
<text x="246.1" y="90.5">R171</text>
<text x="254.4" y="94.4">BLU</text>
<text x="116.4" y="98.3">D3V3S</text>
<text x="156" y="99.1">TIM1-CH1</text>
<text x="172.3" y="98.3">LVELPWM</text>
<text x="174" y="101.9">SYSRST</text>
<text x="237.1" y="98.3">EDSYS</text>
<text x="246.1" y="97.7">R172</text>
<text x="254.4" y="96.6">ED02</text>
<text x="254.4" y="101.6">GRN</text>
<text x="49.6" y="105.5">C1113</text>
<text x="62.4" y="107.3">VCAP</text>
<text x="237.1" y="105.5">EDERR</text>
<text x="246.1" y="104.9">R173</text>
<text x="254.4" y="103.8">ED03</text>
<text x="49.6" y="110.9">470nF</text>
<text x="254.4" y="108.9">RED</text>
<text x="35.3" y="123.4">D3V3</text>
<text x="46.1" y="122.6">B10 B300R</text>
<text x="66" y="123.4">D3V3S</text>
<text x="134" y="120.2" transform="rotate(-90 134 120.2)">D3V3S</text>
<text x="141.3" y="120.2" transform="rotate(-90 141.3 120.2)">SDA</text>
<text x="144.9" y="120.2" transform="rotate(-90 144.9 120.2)">SCL</text>
<text x="208.2" y="121.7">OLED-EN</text>
<text x="217.3" y="121.1">R161</text>
<text x="246.1" y="121.1">R162</text>
<text x="255.1" y="121.1">R163</text>
<text x="44.4" y="128.7">C101</text>
<text x="44.4" y="130.6">10uF</text>
<text x="58.8" y="128.7">C102</text>
<text x="58.8" y="130.6">100nF</text>
<text x="228" y="128.7">C161</text>
<text x="246.1" y="129.8">M11</text>
<text x="265.9" y="129.8">M12</text>
<text x="267.7" y="136.1">VCC12V</text>
<text x="35.3" y="145.1">LVELPWM</text>
<text x="48" y="144.5">R131</text>
<text x="64.2" y="145.1">LVELREF</text>
<text x="58.8" y="150.4">C131</text>
<text x="58.8" y="152.1">10uF</text>
<text x="101.8" y="154.1">C103</text>
<text x="111" y="155.8">D3V3</text>
<text x="214.2" y="154.1">R151</text>
<text x="223.2" y="154.1">R152</text>
<text x="264.6" y="154.1">R155</text>
<text x="101.8" y="159.5">1uF</text>
<text x="126.9" y="156.3" transform="rotate(-90 126.9 156.3)">GND</text>
<text x="134.1" y="156.3" transform="rotate(-90 134.1 156.3)">D3V3</text>
<text x="141.3" y="158" transform="rotate(-90 141.3 158)">OLED-RST</text>
<text x="148.5" y="156.3" transform="rotate(-90 148.5 156.3)">SCL</text>
<text x="152.1" y="156.3" transform="rotate(-90 152.1 156.3)">SDA</text>
<text x="162.9" y="156.3" transform="rotate(-90 162.9 156.3)">IREF</text>
<text x="164.8" y="158" transform="rotate(-90 164.8 158)">VCOMH</text>
<text x="166.5" y="158" transform="rotate(-90 166.5 158)">VCC12V</text>
<text x="168.4" y="156.3" transform="rotate(-90 168.4 156.3)">GND</text>
<text x="206.5" y="161.3">EC11A</text>
<text x="228" y="160.7">R153</text>
<text x="267.7" y="161.3">EC11K</text>
<text x="228" y="167.9">R154</text>
<text x="37.1" y="168.5">D3V3</text>
<text x="37.1" y="170.3">LEVL1</text>
<text x="37.1" y="173.9">SCL-UTX2</text>
<text x="37.1" y="172.1">GND</text>
<text x="66" y="168.5">D3V3</text>
<text x="66" y="170.3">LEVL2</text>
<text x="66" y="172.1">GND</text>
<text x="66" y="173.9">SDA-URX2</text>
<text x="100.2" y="173.3">R141</text>
<text x="109.2" y="173.9">OLED-RST</text>
<text x="127.2" y="173.3">R142</text>
<text x="138" y="173.9">IREF</text>
<text x="155.8" y="172.1">C141</text>
<text x="163.2" y="173.9">VCOMH</text>
<text x="181.1" y="172.1">C142</text>
<text x="186.6" y="173.9">VCC12V</text>
<text x="206.5" y="168.5">EC11B</text>
<text x="215.5" y="173.7">C151</text>
<text x="224.4" y="173.7">C152</text>
<text x="37.1" y="175.7">PINT</text>
<text x="66" y="175.7">+12V</text>
<text x="155.8" y="177.5">10uF</text>
<text x="181.1" y="177.5">10uF</text>
<text x="215.5" y="175.6">100nF</text>
<text x="224.4" y="175.6">100nF</text>
</g>
</svg>
